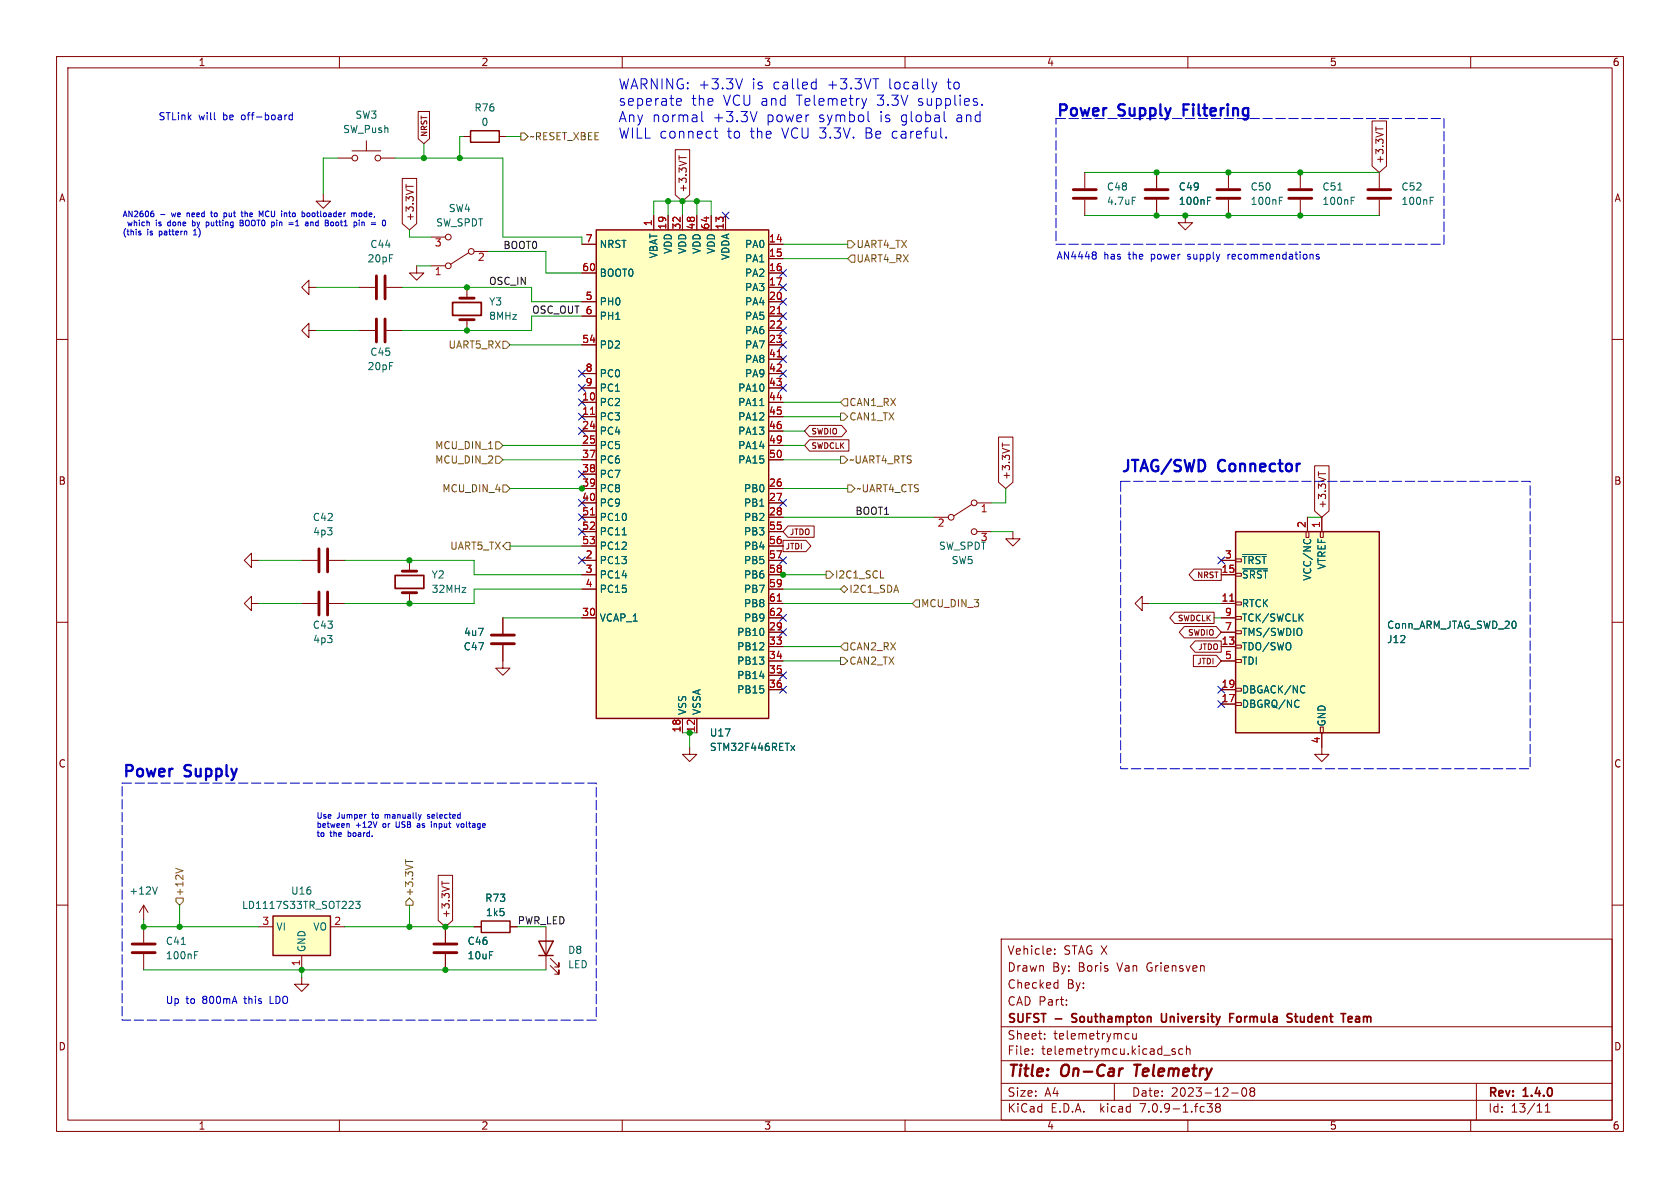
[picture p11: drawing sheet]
<svg xmlns="http://www.w3.org/2000/svg" width="297mm" height="210mm" viewBox="0 0 297 210" stroke-linecap="round" stroke-linejoin="round" font-family="sans-serif">
<g fill="none" stroke="#840000" stroke-width=".18">
<path d="M10 10h277v190h-277zM12 12h273v186h-273zM60 10v2M73.9 19.7h2v4.8l-1 .9-1-.9zM110 10v2M160 10v2M210 10v2M260 10v2M57.1 34.3v1.3h1.3l-1.3 1.2-1.2-1.2h1.2M59.7 27.9h2.5M62.2 26.7h5.1M64.8 24.9v1.8"/>
<path d="M67.3 27.9h2.5M71.1 31.5h2.6v8l-1.3 1.1-1.3-1.1zM71.8 32.6v.7M81.9 24.1h1.3M88.3 24.1h1.2M115.6 38.1v2.5M118.1 38.1v2.5M119.4 26.5h2.5v7.9l-1.3 1.2-1.2-1.2zM120.1 27.5v.7M120.6 38.1v2.5M123.2 38.1v2.5M125.7 38.1v2.5"/>
<path d="M128.3 38.1v2.5M191.8 30.5v2.8M191.8 35.3v2.8M204.5 30.5v2.8M204.5 35.3v2.8M209.5 38.1v1.3h1.3l-1.3 1.2-1.2-1.2h1.2M217.2 30.5v2.8M217.2 35.3v2.8M229.9 30.5v2.8M229.9 35.3v2.8M242.6 21.4h2.5v8l-1.3 1.1-1.2-1.1zM243.2 22.4v.7"/>
<path d="M243.8 30.5v2.8M243.8 35.3v2.8M10 60h2M54.6 58.4v-1.2l-1.3 1.2 1.3 1.3v-1.3h1.3M54.6 50.8v-1.3l-1.3 1.3 1.3 1.3v-1.3h1.3M63.5 58.4h2.8M63.5 50.8h2.8M68.3 58.4h2.8M68.3 50.8h2.8M73.7 47v1.3h1.2l-1.2 1.2-1.3-1.2h1.3M76.2 47h2.5M76.2 41.9h2.5"/>
<path d="M82.5 50.8v1.9M82.5 56.5v1.9M82.8 44.7l-3.2 2M83.8 44.5h2.6M102.9 43.2h2.5M102.9 48.3h2.5M102.9 53.3h2.5M102.9 55.9h2.5M135.9 58.4h2.5M135.9 50.8h2.5M135.9 43.2h2.5M135.9 45.7h2.5"/>
<path d="M135.9 48.3h2.5M135.9 53.3h2.5M135.9 55.9h2.5M285 60h2M102.9 71.1h2.5M102.9 73.7h2.5M102.9 61h2.5M102.9 76.2h2.5M102.9 78.7h2.5M102.9 66h2.5M102.9 68.6h2.5M135.9 71.1h2.5"/>
<path d="M135.9 73.7h2.5M135.9 61h2.5M135.9 76.2h2.5M135.9 78.7h2.5M135.9 63.5h2.5M135.9 66h2.5M135.9 68.6h2.5M143.1 77.7h7v2h-7l-.9-1zM143.1 75.2h5.7l.9 1-.9 1h-5.7l-.9-1zM176.5 77.3h2.6v7.9l-1.3 1.2-1.3-1.2zM177.2 78.3v.7M44.4 99.1v-1.3l-1.2 1.3 1.2 1.2v-1.2h1.3"/>
<path d="M53.3 99.1h2.8M58.2 99.1h2.8M72.4 99.1v1.9M102.9 99.1h2.5M102.9 86.4h2.5M102.9 88.9h2.5M102.9 91.4h2.5M102.9 81.3h2.5M102.9 83.8h2.5M102.9 94h2.5M102.9 96.5h2.5M135.9 99.1h2.5"/>
<path d="M135.9 86.4h2.5M135.9 88.9h2.5M135.9 91.4h2.5M135.9 81.3h2.5M135.9 94h2.5M135.9 96.5h2.5M138.4 95.5h4.1l.9 1-.9 1h-4.1zM139.3 93h4.6v2h-4.6l-.9-1zM165.1 91.4h2.5M171.8 89.2l-3.1 2M172.7 88.9h2.6M172.7 94h2.6"/>
<path d="M179.1 94v1.3h1.2l-1.2 1.2-1.3-1.2h1.3M215.9 99.1h2.5M218.4 98.8h1.1v.5h-1.1zM230.9 94h.5v1h-.5zM231.1 91.4v2.6M232.4 82.3h2.6v8l-1.3 1.1-1.3-1.1zM233.1 83.4v.7M233.4 94h.5v1h-.5zM233.7 91.4v2.6M10 110h2M44.4 106.7v-1.3l-1.2 1.3 1.2 1.3v-1.3h1.3M53.3 106.7h2.8"/>
<path d="M58.2 106.7h2.8M72.4 104.8v1.9M88.9 114v4.1h1.3l-1.3 1.3-1.3-1.3h1.3M88.9 109.2v2.8M102.9 101.6h2.5M102.9 109.2h2.5M102.9 104.1h2.5M135.9 111.8h2.5M135.9 101.6h2.5M135.9 109.2h2.5M135.9 114.3h2.5M135.9 116.8h2.5"/>
<path d="M135.9 119.4h2.5M135.9 104.1h2.5M135.9 106.7h2.5M201.9 106.7v-1.3l-1.2 1.3 1.2 1.3v-1.3h1.3M207.7 108.2h6.9v2h-6.9l-.9-1zM209.4 110.8h5.6l.9 1-.9 1h-5.6l-.9-1zM211 115.8h4l.9 1-.9 1h-4zM211.1 100.6h4.8v2h-4.8l-.9-1zM211.3 113.3h4.6v2h-4.6l-.9-1zM215.9 111.8h2.5M215.9 101.6h2.5M215.9 109.2h2.5"/>
<path d="M215.9 114.3h2.5M215.9 116.8h2.5M215.9 106.7h2.5M218.4 109h1.1v.5h-1.1zM218.4 114h1.1v.6h-1.1zM218.4 111.5h1.1v.5h-1.1zM218.4 106.4h1.1v.5h-1.1zM218.4 101.3h1.1v.6h-1.1zM218.4 116.6h1.1v.5h-1.1zM285 110h2M120.6 127v2.5M121.9 132.1v1.3h1.3l-1.3 1.2-1.3-1.2h1.3"/>
<path d="M123.2 127v2.5M135.9 121.9h2.5M215.9 121.9h2.5M215.9 124.5h2.5M218.4 124.2h1.1v.5h-1.1zM218.4 121.7h1.1v.5h-1.1zM233.4 128.5h.5v1h-.5zM233.7 129.5v3.9h1.2l-1.2 1.2-1.3-1.2h1.3M10 160h2M77.5 154.7h2.5v8l-1.3 1.1-1.2-1.1zM78.1 155.8v.7M285 160h2"/>
<path d="M25.4 160v2.6M25.4 163.8v2.8M25.4 168.7v2.8M25.4 160l-.8 1.3M25.4 160l.8 1.3M45.7 163.8h2.6M53.3 172.7v1.3h1.3l-1.3 1.3-1.2-1.3h1.2M53.3 168.9v2.6M58.4 163.8h2.6M78.7 163.8v2.8M78.7 168.7v2.8M83.8 163.8h1.3"/>
<path d="M90.2 163.8h1.2M96.5 163.8v7.7M97.3 170.7l1.5 1.5v-.7v.7h-.8M97.3 169.4l1.5 1.5v-.7v.7h-.8M177 166h108v32h-108zM186.5 167.8v.1M186.5 168.6v.1M186.6 173.7l.4 .1M187 173.2v1.5M187 174.6l-.4 .1M188.5 177.6v.1M188.5 176.8v.1"/>
<path d="M60 198v2M110 198v2M160 198v2M177 194.5h108M177 191.5h108M177 187.5h108M177 181.5h108M182.5 186.3v.1M182.5 185.5v.1M184.7 183.6v.1M184.7 182.8v.1M197 191.5v3"/>
<path d="M199.2 182.7l.4 .1M199.6 183.6l-.4 .1M200.2 182.7l.1 .9 .4 .1 .2-.1M200.9 182.7v1M207.7 185.5l-.3-.1-.2 .2v.2l.5 .2v.3h-.5M209.1 185.5l-.4-.1-.3 .3v.4l.1 .2h.6M209.7 185.5l.3-.1 .3 .1 .1 .9M209.7 184.9v1.5M210 198v2M213.4 195.1h.9l-.5 .6 .4 .1v.7l-.2 .1-.5-.1M215.2 195.7l-.3-.2 .3-.4 .4 .1 .1 .2-.2 .3M215.2 195.7l-.3 .3v.3l.3 .3 .4-.1 .1-.2v-.4l-.2-.2"/>
<path d="M215.2 195.7h.3M217.7 193.2h1.2M219.7 192.4l.2-.1a.81 .81 0 0 1 .6 .6 .81 .81 0 0 1-.3 .8l-.2 .1a.81 .81 0 0 1-.3-1.4zM221.2 192.9l-.2-.2 .2-.4 .5 .1 .1 .2-.3 .3M221.2 192.9l-.2 .3v.3l.2 .3 .5-.1 .1-.2-.1-.4-.2-.2M221.2 192.9h.3M260 198v2M261 191.5v6.5M273.2 196.6h.8M273.2 195.5l.4-.4v1.5"/>
<circle cx="62.7" cy="27.9" r=".51"/>
<circle cx="66.8" cy="27.9" r=".51"/>
<circle cx="79.2" cy="41.9" r=".51"/>
<circle cx="79.2" cy="47" r=".51"/>
<circle cx="83.3" cy="44.5" r=".51"/>
<circle cx="168.1" cy="91.4" r=".51"/>
<circle cx="172.2" cy="94" r=".51"/>
<circle cx="172.2" cy="88.9" r=".51"/>
</g>
<path d="M198.3 188.9h.2M200.5 188.2h1.1M201.1 188.2l-.3 2" fill="none" stroke="#840000" stroke-width=".4"/>
<g fill="none" stroke="#840000" stroke-width=".3">
<path d="M80 53.5h5.1v2.3h-5.1zM69.8 101.7h5.1v2.3h-5.1zM189.6 179.3v.5M205.3 179.2v1.2l.3 .3 .5-.1M217.4 179.9h.5M218.1 179.2h-.7v1.5M218.7 179.8v.7M227.8 179.2l.6 .1M228.1 180l.3 .3-.1 .2-.2 .2M228.8 179.7h.6M229.1 179.2v1.3l.3 .2M238.4 179.8l.4-.1 .3 .3-.8 .2"/>
<path d="M189.5 180.6l.2 .1M238.4 180.6h.6"/>
</g>
<g fill="none" stroke="#840000" stroke-width=".51">
<path d="M189.7 35.1h4.1M189.7 33.5h4.1M202.4 35.1h4.1M202.4 33.5h4.1M215.1 35.1h4.1M215.1 33.5h4.1M227.8 35.1h4.1M227.8 33.5h4.1M241.8 35.1h4.1M241.8 33.5h4.1M66.5 48.8v4M66.5 56.4v4.1"/>
<path d="M68.1 48.8v4M68.1 56.4v4.1M81.3 52.7h2.5M81.3 56.5h2.5M56.4 97v4.1M57.9 97v4.1M56.4 104.6v4.1M57.9 104.6v4.1M71.1 101h2.6M71.1 104.8h2.6M86.9 113.8h4M86.9 112.3h4"/>
<path d="M23.4 166.9h4M23.4 168.4h4M76.7 166.9h4.1M76.7 168.4h4.1"/>
</g>
<path d="M83.2 23.1h5.1v2h-5.1zM105.4 40.6h30.5v86.4h-30.5zM218.4 94h25.4v35.5h-25.4zM48.3 161.9h10.1v7h-10.1zM85.1 162.8h5.1v2h-5.1zM95.2 166.4h2.6l-1.3 2.5zM95.2 168.9h2.6" fill="none" stroke="#840000" stroke-width=".25"/>
<g fill="#ffffc2" stroke="#ffffc2" stroke-width=".18">
<path d="M48.3 161.9h10.1v7h-10.1z"/>
<path d="M105.4 40.6h30.5v86.4h-30.5z"/>
<path d="M218.4 94h25.4v35.5h-25.4z"/>
</g>
<g fill="none" stroke="#006464" stroke-width=".18">
<path d="M200.2 34.9h.6M213.5 35.5h.4M213.5 34.9h.6M226.2 35.5h.4M226.2 34.9h.6M236.5 33.6h.7M238.9 35.5h.4M238.9 34.9h.6M252.8 35.5h.5M252.8 34.9h.6M134.3 71.7h.7M110 94.6h.7"/>
<path d="M219.7 98h4.1M230.6 95.3l-.2 .3M231.6 95.3l.1 .3M219.7 100.6h4.4M139.8 131.8l.7 .9M140.5 131.8l-.7 .9M229.4 123.8l.3 .1M229.7 124.9l-.3 .1M230.4 121.2l.3 .2M230.7 122.4l-.3 .1M27.8 156.8l-.4 1.3M62.9 159.3h.8l-.5 .5 .4 .1v.6l-.2 .1-.5-.1"/>
<path d="M32 166.9h.8M34.4 168.8h.4M34.4 168.2h.6"/>
</g>
<path d="M137.4 55.5h.7M104.4 73.2h.7M137.4 63.1h.7M104.4 91h.7M137.4 106.3h.7M217.4 106.3h.7" fill="none" stroke="#a90000" stroke-width=".18"/>
<g fill="none" stroke="#725600" stroke-width=".18">
<path d="M92.1 23.5h.6l.6 .6-.6 .7h-.6zM149.9 42.5h.6l.6 .7-.6 .6h-.6zM150.5 45.1h.6v1.3h-.6l-.6-.7zM87.6 78.1h.7l.6 .6-.6 .7h-.7zM88.9 60.3h.6l.7 .7-.7 .6h-.6zM148.6 73h.6l.7 .7-.7 .6h-.6zM149.2 70.5h.7v1.3h-.7l-.6-.7zM87.6 80.6h.7l.6 .7-.6 .6h-.7zM88.9 85.7h.6l.7 .7-.7 .6h-.6zM89.5 95.9h.7v1.3h-.7l-.6-.7zM148.6 80.6h.6l.7 .7-.7 .6h-.6zM149.9 85.7h.6l.6 .7-.6 .6h-.6z"/>
<path d="M146 101h.7l.6 .6-.6 .6h-.7zM148.6 104.1l.6-.6 .7 .6-.7 .7zM148.6 116.2h.6l.7 .6-.7 .7h-.6zM149.2 113.7h.7v1.2h-.7l-.6-.6zM155.7 102.2h.6M161.9 106h.7v1.3h-.7l-.6-.6zM31.1 153.5l1.2 .4M31.1 158.8h1.3v.6l-.7 .6-.6-.6zM71.7 151.9v.8M72.4 158.8l.6 .6v.6h-1.2v-.6z"/>
</g>
<g fill="none" stroke="#0000c2" stroke-width=".18">
<path d="M51.7 19.9v1.3M119.7 18.5h.7M119.7 17.5l.5-.1 .2 .1 .1 .3-.9 .2M124.1 19.7v1.6l.2 .2M131.3 13.9l-.6 1.8M133.8 19.7l-.6 1.8M143.8 14.5l.5 .1M144.3 13.9v1.8M144.3 15.6l-.5 .1M153.2 17.4l-.4 1.2M164.8 14.5l.4 1.2M165.2 15.7l-.2 .4"/>
<path d="M165.6 14.5l-.4 1.2M166.9 19.7v1.6l.3 .2M173.6 18.4v.2M26.9 37.3h.2M27 37.7l.2 .2v.2l-.2 .2M29.7 39.3v.5M33.1 37.6v.7M33.1 37.7h.1M34 38.9v1M34 39.9h.3M34.3 39.3h-.3M36.5 39.3l.4 .1v.4l-.4 .1"/>
<path d="M37.2 37.6h.4M37.4 37.3v.9l.2 .1M38 21.1l.1 .1M39.6 37.7l.3-.1 .2 .2-.1 .5h-.4M42.5 38.9v1l.5-.1v-.2l-.2-.2M42.5 39.4h.3M42.6 37.6h.4M42.9 38.3h.1M42.9 39l.1 .2-.2 .2M43.3 37.3v1M43.6 37.6l-.3 .1M46.2 38l.3-.7v1"/>
<path d="M48.9 38.9v.1M48.9 39.3v.6M50.7 20.3l-.2 .1M51 37.6h.4M51.1 39.4h.7M51.1 39.7h.7M51.7 20.4l-.4-.1-.2 .3 .1 .5h.5M52.3 39.9h.5M52.5 39.1l-.2 .1M54.3 37.7l.2-.1 .2 .1v.6l-.4-.1zM54.9 39.3h.4l.1 .6M54.9 39.3v.6"/>
<path d="M58.6 39.3l.4 .1-.1 .4-.3 .1M62.3 37.6l.3 .2M62.6 37.8l.1-.2 .3 .1v.6M62.6 37.8v.5M63.5 37.7l.1-.1 .3 .1v.6l-.4-.1zM64 39.3v.6M64 39.3h.4v.6M67.6 39.1v.4l.2 .4 .3-.2v-.6M126.2 23.2h.7M126.5 22.6v1.6v.1l.4 .1M153.5 21.3l.2 .2M167.3 24.2v.2"/>
<path d="M24.6 41.2h.3v.2l-.3 .1M24.6 40.9h.3M34.2 41.5h.6M34.3 40.8h-.1M193.6 44.5l.2 .3-.2 .3 .2 .2v.3l-.2 .2M217.1 45v.8M217.3 45l-.2 .2M233.2 45h-.3l-.2 .1 .1 .2 .4 .1v.3h-.5M61.5 145.6l.2 .1v.6M68.1 144v.6M68.1 144v.1M70 145.3l.1 .9"/>
<path d="M73.7 146.1l.4 .2M74.1 145.6h-.3M74.1 145.9l-.4 .1M75.6 144.6h.3M75.9 144h-.2l-.1 .1v.2l.3 .1M76.7 145.6v.7M76.9 145.6l-.2 .1M80.7 145.6l.2 .7 .3-.7M81.6 145.7v.5"/>
</g>
<path d="M209.2 19.4h.7M210.2 18.4h-1v2" fill="none" stroke="#0000c2" stroke-width=".4"/>
<path d="M186.7 21h68.6v22.2h-68.6v-22.2M198.1 85.1h72.4v50.8h-72.4v-50.8M21.6 138.4h83.8v41.9h-83.8v-41.9" fill="none" stroke="#0000c2" stroke-width=".18" stroke-dasharray="1.7 .6"/>
<g fill="none" stroke="#009600" stroke-width=".18">
<path d="M59.7 27.9h-2.6v6.4M69.8 27.9h19.1v14h14v1.3M74.9 25.4v2.5M81.9 24.1h-.6v3.8M89.5 24.1h2.6M115.6 38.1v-2.5h10.1v2.5M118.1 35.6v2.5M120.6 35.6v2.5M123.2 35.6v2.5M191.8 38.1h52M191.8 30.5h52M55.9 50.8h7.6"/>
<path d="M55.9 58.4h7.6M71.1 50.8h22.9v2.5h8.9M72.4 40.6v1.3h3.8M73.7 47h2.5M86.4 44.5h10.1v3.8h6.4M102.9 55.9h-8.9v2.5h-22.9M138.4 45.7h11.5M138.4 43.2h11.5M88.9 78.7h14M90.2 61h12.7M138.4 78.7h3.8M138.4 71.1h10.2"/>
<path d="M138.4 76.2h3.8M138.4 73.7h10.2M45.7 99.1h7.6M61 99.1h22.8v2.5h19.1M88.9 81.3h14M90.2 86.4h12.7M90.2 96.5h12.7M138.4 91.4h26.7M138.4 81.3h10.2M138.4 86.4h11.5M175.3 94h3.8M177.8 86.4v2.5h-2.5"/>
<path d="M231.1 91.4h2.6M45.7 106.7h7.6M88.9 109.2h14M102.9 104.1h-19.1v2.6h-22.8M137.2 101.6h8.8M138.4 106.7h22.9M138.4 104.1h10.2M138.4 114.3h10.2M138.4 116.8h10.2M203.2 106.7h12.7M214.6 109.2h1.3M120.6 129.5h1.3v2.6"/>
<path d="M25.4 162.6v1.2h20.3M25.4 171.5h71.1M31.7 160v3.8M53.3 171.5v1.2M61 163.8h22.8M72.4 160v3.8M91.4 163.8h5.1"/>
</g>
<g fill="none" stroke="#000084" stroke-width=".18">
<path d="M127.7 37.5l1.2 1.2M128.9 37.5l-1.2 1.2M137.8 52.7l1.2 1.2M137.8 55.3l1.2 1.2M137.8 47.7l1.2 1.2M137.8 50.2l1.2 1.2M137.8 57.8l1.2 1.2M139 52.7l-1.2 1.2M139 55.3l-1.2 1.2M139 47.7l-1.2 1.2M139 50.2l-1.2 1.2M139 57.8l-1.2 1.2"/>
<path d="M102.3 75.6l1.2 1.2M102.3 73.1l1.2 1.2M102.3 65.4l1.2 1.2M102.3 68l1.2 1.2M102.3 70.5l1.2 1.2M103.5 75.6l-1.2 1.2M103.5 73.1l-1.2 1.2M103.5 65.4l-1.2 1.2M103.5 68l-1.2 1.2M103.5 70.5l-1.2 1.2M137.8 60.4l1.2 1.2M137.8 62.9l1.2 1.2"/>
<path d="M137.8 68l1.2 1.2M137.8 65.4l1.2 1.2M139 60.4l-1.2 1.2M139 62.9l-1.2 1.2M139 68l-1.2 1.2M139 65.4l-1.2 1.2M102.3 93.4l1.2 1.2M102.3 98.5l1.2 1.2M102.3 90.8l1.2 1.2M102.3 88.3l1.2 1.2M102.3 83.2l1.2 1.2M103.5 93.4l-1.2 1.2"/>
<path d="M103.5 88.3l-1.2 1.2M103.5 90.8l-1.2 1.2M103.5 83.2l-1.2 1.2M103.5 98.5l-1.2 1.2M137.8 98.5l1.2 1.2M137.8 88.3l1.2 1.2M139 98.5l-1.2 1.2M139 88.3l-1.2 1.2M215.3 98.5l1.2 1.2M216.5 98.5l-1.2 1.2M137.8 108.6l1.2 1.2M137.8 118.8l1.2 1.2"/>
<path d="M137.8 111.2l1.2 1.2M139 108.6l-1.2 1.2M139 118.8l-1.2 1.2M139 111.2l-1.2 1.2M137.8 121.3l1.2 1.2M139 121.3l-1.2 1.2M215.3 123.9l1.2 1.2M215.3 121.3l1.2 1.2M216.5 123.9l-1.2 1.2M216.5 121.3l-1.2 1.2"/>
</g>
<g fill="#009600" stroke="#009600" stroke-width=".18">
<circle cx="209.5" cy="38.1" r=".46"/>
<circle cx="204.5" cy="30.5" r=".46"/>
<circle cx="204.5" cy="38.1" r=".46"/>
<circle cx="229.9" cy="38.1" r=".46"/>
<circle cx="229.9" cy="30.5" r=".46"/>
<circle cx="217.2" cy="30.5" r=".46"/>
<circle cx="102.9" cy="86.4" r=".46"/>
<circle cx="138.4" cy="101.6" r=".46"/>
<circle cx="72.4" cy="99.1" r=".46"/>
<circle cx="72.4" cy="106.7" r=".46"/>
<circle cx="82.5" cy="58.4" r=".46"/>
<circle cx="82.5" cy="50.8" r=".46"/>
<circle cx="74.9" cy="27.9" r=".46"/>
<circle cx="81.3" cy="27.9" r=".46"/>
<circle cx="120.6" cy="35.6" r=".46"/>
<circle cx="123.2" cy="35.6" r=".46"/>
<circle cx="118.1" cy="35.6" r=".46"/>
<circle cx="72.4" cy="163.8" r=".46"/>
<circle cx="78.7" cy="171.5" r=".46"/>
<circle cx="53.3" cy="171.5" r=".46"/>
<circle cx="25.4" cy="163.8" r=".46"/>
<circle cx="31.7" cy="163.8" r=".46"/>
<circle cx="78.7" cy="163.8" r=".46"/>
<circle cx="217.2" cy="38.1" r=".46"/>
</g>
<g font-size="2.8" fill="#0000c2">
<text x="186.7" y="20.7">Power</text>
<text x="197.9" y="20.7">Supply</text>
<text x="210.1" y="20.7">Filtering</text>
<text x="198.1" y="83.6">JTAG/SWD</text>
<text x="215.5" y="83.6">Connector</text>
<text x="21.6" y="137.5">Power</text>
<text x="32.8" y="137.5">Supply</text>
</g>
<g font-size="2.8" fill="#840000">
<text x="178" y="190.9">Title:</text>
<text x="187.7" y="190.9">On-Car</text>
<text x="201.4" y="190.9">Telemetry</text>
</g>
<g font-size="2.5" fill="#0000c2">
<text x="109.2" y="15.9">WARNING: +3.3V</text>
<text x="132.9" y="15.9">is</text>
<text x="136.7" y="15.9">called</text>
<text x="146.4" y="15.9">+3.3VT</text>
<text x="157.3" y="15.9">locally</text>
<text x="167.7" y="15.9">to</text>
<text x="109.2" y="18.8">seperate</text>
<text x="109.2" y="21.7">Any normal</text>
<text x="122.2" y="18.8">the</text>
<text x="126" y="21.7">+3.3V</text>
<text x="127.8" y="18.8">VCU and</text>
<text x="135.6" y="21.7">power</text>
<text x="140.9" y="18.8">Telemetry</text>
<text x="144.8" y="21.7">symbol</text>
<text x="155.2" y="18.8">3.3V</text>
<text x="155.7" y="21.7">is</text>
<text x="159.5" y="21.7">global</text>
<text x="162.5" y="18.8">supplies.</text>
<text x="169.4" y="21.7">and</text>
<text x="109.2" y="24.6">WILL connect</text>
<text x="128.5" y="24.6">to</text>
<text x="132.7" y="24.6">the</text>
<text x="138.3" y="24.6">VCU 3.3V.</text>
<text x="153.2" y="24.6">Be careful.</text>
</g>
<g font-size="2.1" fill="#840000">
<text x="178" y="172">Drawn</text>
<text x="178" y="169">Vehicle:</text>
<text x="186" y="172">By:</text>
<text x="188" y="169">STAG X</text>
<text x="190.7" y="172">Boris</text>
<text x="197.7" y="172">Van</text>
<text x="203" y="172">Griensven</text>
<text x="178" y="178">CAD Part:</text>
<text x="178" y="175">Checked</text>
<text x="188.6" y="175">By:</text>
<text x="178" y="184">Sheet:</text>
<text x="178" y="181.2">SUFST</text>
<text x="186.2" y="184">telemetrymcu</text>
<text x="186.6" y="181.2">-</text>
<text x="190.2" y="181.2">Southampton</text>
<text x="206.6" y="181.2">University</text>
<text x="219.3" y="181.2">Formula</text>
<text x="230.1" y="181.2">Student</text>
<text x="240.3" y="181.2">Team</text>
<text x="178" y="186.7">File:</text>
<text x="184.1" y="186.7">telemetrymcu.kicad_sch</text>
<text x="178" y="196.9">KiCad</text>
<text x="178" y="194.1">Size:</text>
<text x="184.7" y="194.1">A4</text>
<text x="185.7" y="196.9">E.D.A.</text>
<text x="194.6" y="196.9">kicad</text>
<text x="200" y="194.1">Date:</text>
<text x="201.8" y="196.9">7.0.9-1.fc38</text>
<text x="207" y="194.1">2023-12-08</text>
<text x="263" y="194.3">Rev:</text>
<text x="263" y="196.9">Id:</text>
<text x="267.1" y="196.9">13/11</text>
<text x="269.4" y="194.3">1.4.0</text>
</g>
<g font-size="1.8" fill="#840000">
<text x="35" y="11.9">1</text>
<text x="85" y="11.9">2</text>
<text x="135" y="11.9">3</text>
<text x="185" y="11.9">4</text>
<text x="235" y="11.9">5</text>
<text x="285" y="11.9">6</text>
<text x="244.8" y="29.1" transform="rotate(-90 244.8 29.1)">+3.3VT</text>
<text x="10.3" y="35.9">A</text>
<text x="121.6" y="34.1" transform="rotate(-90 121.6 34.1)">+3.3VT</text>
<text x="285.3" y="35.9">A</text>
<text x="73.3" y="39.2" transform="rotate(-90 73.3 39.2)">+3.3VT</text>
<text x="10.3" y="85.9">B</text>
<text x="178.8" y="84.9" transform="rotate(-90 178.8 84.9)">+3.3VT</text>
<text x="285.3" y="85.9">B</text>
<text x="234.6" y="90" transform="rotate(-90 234.6 90)">+3.3VT</text>
<text x="10.3" y="135.9">C</text>
<text x="285.3" y="135.9">C</text>
<text x="79.7" y="162.4" transform="rotate(-90 79.7 162.4)">+3.3VT</text>
<text x="10.3" y="185.9">D</text>
<text x="285.3" y="185.9">D</text>
<text x="35" y="199.9">1</text>
<text x="85" y="199.9">2</text>
<text x="135" y="199.9">3</text>
<text x="185" y="199.9">4</text>
<text x="235" y="199.9">5</text>
<text x="285" y="199.9">6</text>
</g>
<g font-size="1.8" fill="#0000c2">
<text x="27.9" y="21.3">STLink</text>
<text x="35.1" y="21.3">will</text>
<text x="39.5" y="21.3">be</text>
<text x="42.9" y="21.3">off-board</text>
<text x="186.7" y="46">AN4448</text>
<text x="195.1" y="46">has</text>
<text x="199.6" y="46">the</text>
<text x="203.7" y="46">power</text>
<text x="210.4" y="46">supply</text>
<text x="217.7" y="46">recommendations</text>
<text x="29.2" y="177.6">Up</text>
<text x="32.9" y="177.6">to</text>
<text x="35.9" y="177.6">800mA</text>
<text x="43.5" y="177.6">this</text>
<text x="48.2" y="177.6">LDO</text>
</g>
<g font-size="1.8" fill="#006464">
<text x="60.6" y="23.7">SW_Push</text>
<text x="62.7" y="21.2">SW3</text>
<text x="83.8" y="19.9">R76</text>
<text x="85" y="22.5">0</text>
<text x="195.6" y="33.9">C48</text>
<text x="208.3" y="33.9">C49</text>
<text x="221" y="33.9">C50</text>
<text x="233.7" y="33.9">C51</text>
<text x="247.7" y="33.9">C52</text>
<text x="77" y="40.2">SW_SPDT</text>
<text x="79.2" y="37.7">SW4</text>
<text x="195.6" y="36.4">4.7uF</text>
<text x="208.3" y="36.4">100nF</text>
<text x="221" y="36.4">100nF</text>
<text x="233.7" y="36.4">100nF</text>
<text x="247.7" y="36.4">100nF</text>
<text x="64.9" y="46.6">20pF</text>
<text x="65.4" y="44">C44</text>
<text x="105.9" y="44">NRST</text>
<text x="116.4" y="45.8" transform="rotate(-90 116.4 45.8)">VBAT</text>
<text x="119" y="45" transform="rotate(-90 119 45)">VDD</text>
<text x="121.5" y="45" transform="rotate(-90 121.5 45)">VDD</text>
<text x="124.1" y="45" transform="rotate(-90 124.1 45)">VDD</text>
<text x="126.6" y="45" transform="rotate(-90 126.6 45)">VDD</text>
<text x="129.1" y="46.1" transform="rotate(-90 129.1 46.1)">VDDA</text>
<text x="131.6" y="44">PA0</text>
<text x="131.6" y="46.6">PA1</text>
<text x="105.9" y="49.1">BOOT0</text>
<text x="131.6" y="49.1">PA2</text>
<text x="131.6" y="51.7">PA3</text>
<text x="86.4" y="54.2">Y3</text>
<text x="86.4" y="56.7">8MHz</text>
<text x="105.9" y="54.2">PH0</text>
<text x="105.9" y="56.7">PH1</text>
<text x="131.6" y="54.2">PA4</text>
<text x="131.6" y="56.7">PA5</text>
<text x="131.6" y="59.3">PA6</text>
<text x="64.9" y="65.6">20pF</text>
<text x="65.4" y="63.1">C45</text>
<text x="105.9" y="61.8">PD2</text>
<text x="131.6" y="61.8">PA7</text>
<text x="131.6" y="64.4">PA8</text>
<text x="105.9" y="72">PC2</text>
<text x="105.9" y="66.9">PC0</text>
<text x="105.9" y="69.4">PC1</text>
<text x="130.4" y="69.4">PA10</text>
<text x="130.4" y="72">PA11</text>
<text x="131.6" y="66.9">PA9</text>
<text x="105.9" y="74.5">PC3</text>
<text x="105.9" y="77.1">PC4</text>
<text x="130.4" y="74.5">PA12</text>
<text x="130.4" y="77.1">PA13</text>
<text x="105.9" y="79.6">PC5</text>
<text x="105.9" y="82.1">PC6</text>
<text x="130.4" y="79.6">PA14</text>
<text x="130.4" y="82.1">PA15</text>
<text x="105.9" y="84.7">PC7</text>
<text x="105.9" y="87.2">PC8</text>
<text x="105.9" y="89.8">PC9</text>
<text x="131.4" y="87.2">PB0</text>
<text x="131.4" y="89.8">PB1</text>
<text x="55.2" y="92.3">C42</text>
<text x="55.3" y="94.8">4p3</text>
<text x="105.9" y="92.3">PC10</text>
<text x="105.9" y="94.8">PC11</text>
<text x="131.4" y="92.3">PB2</text>
<text x="131.4" y="94.8">PB3</text>
<text x="173.3" y="96">3</text>
<text x="105.9" y="99.9">PC13</text>
<text x="105.9" y="97.4">PC12</text>
<text x="131.4" y="97.4">PB4</text>
<text x="131.4" y="99.9">PB5</text>
<text x="165.9" y="97.4">SW_SPDT</text>
<text x="168.1" y="99.9">SW5</text>
<text x="219.5" y="99.9">~{TRST}</text>
<text x="234.5" y="100.8" transform="rotate(-90 234.5 100.8)">VTREF</text>
<text x="76.2" y="102.5">Y2</text>
<text x="76.2" y="105">32MHz</text>
<text x="105.9" y="102.5">PC14</text>
<text x="105.9" y="105">PC15</text>
<text x="131.4" y="102.5">PB6</text>
<text x="131.4" y="105">PB7</text>
<text x="131.4" y="107.5">PB8</text>
<text x="219.5" y="107.5">RTCK</text>
<text x="219.5" y="102.5">~{SRST}</text>
<text x="232" y="102.8" transform="rotate(-90 232 102.8)">VCC/NC</text>
<text x="55.2" y="111.4">C43</text>
<text x="55.3" y="113.9">4p3</text>
<text x="81.9" y="112.6">4u7</text>
<text x="105.9" y="110.1">VCAP_1</text>
<text x="130.2" y="112.6">PB10</text>
<text x="131.4" y="110.1">PB9</text>
<text x="219.5" y="112.6">TMS/SWDIO</text>
<text x="219.5" y="110.1">TCK/SWCLK</text>
<text x="245.1" y="111.4">Conn_ARM_JTAG_SWD_20</text>
<text x="245.1" y="113.9">J12</text>
<text x="81.9" y="115.2">C47</text>
<text x="130.2" y="115.2">PB12</text>
<text x="130.2" y="117.7">PB13</text>
<text x="219.5" y="115.2">TDO/SWO</text>
<text x="219.5" y="117.7">TDI</text>
<text x="130.2" y="120.2">PB14</text>
<text x="130.2" y="122.8">PB15</text>
<text x="219.5" y="125.3">DBGRQ/NC</text>
<text x="219.5" y="122.8">DBGACK/NC</text>
<text x="121.5" y="126.5" transform="rotate(-90 121.5 126.5)">VSS</text>
<text x="124.1" y="126.5" transform="rotate(-90 124.1 126.5)">VSSA</text>
<text x="125.4" y="130.4">U17</text>
<text x="234.5" y="128.5" transform="rotate(-90 234.5 128.5)">GND</text>
<text x="125.4" y="132.9">STM32F446RETx</text>
<text x="22.8" y="158.3">+12V</text>
<text x="42.7" y="160.9">LD1117S33TR_SOT223</text>
<text x="51.4" y="158.3">U16</text>
<text x="85.7" y="159.6">R73</text>
<text x="29.2" y="167.2">C41</text>
<text x="48.8" y="164.7">VI</text>
<text x="55.3" y="164.7">VO</text>
<text x="82.6" y="167.2">C46</text>
<text x="85.8" y="162.2">1k5</text>
<text x="29.2" y="169.8">100nF</text>
<text x="54.2" y="168.4" transform="rotate(-90 54.2 168.4)">GND</text>
<text x="82.6" y="169.8">10uF</text>
<text x="100.3" y="168.8">D8</text>
<text x="100.3" y="171.4">LED</text>
</g>
<g font-size="1.8" fill="#725600">
<text x="93.5" y="25">~RESET_XBEE</text>
<text x="151.3" y="44">UART4_TX</text>
<text x="151.3" y="46.6">UART4_RX</text>
<text x="79.2" y="61.8">UART5_RX</text>
<text x="150.1" y="72">CAN1_RX</text>
<text x="150.1" y="74.5">CAN1_TX</text>
<text x="76.8" y="82.1">MCU_DIN_2</text>
<text x="76.8" y="79.6">MCU_DIN_1</text>
<text x="150.1" y="82.1">~UART4_RTS</text>
<text x="78.1" y="87.2">MCU_DIN_4</text>
<text x="151.3" y="87.2">~UART4_CTS</text>
<text x="79.5" y="97.4">UART5_TX</text>
<text x="147.5" y="102.5">I2C1_SCL</text>
<text x="150.1" y="105">I2C1_SDA</text>
<text x="162.8" y="107.5">MCU_DIN_3</text>
<text x="150.1" y="115.2">CAN2_RX</text>
<text x="150.1" y="117.7">CAN2_TX</text>
<text x="32.6" y="158.6" transform="rotate(-90 32.6 158.6)">+12V</text>
<text x="73.3" y="158.6" transform="rotate(-90 73.3 158.6)">+3.3VT</text>
</g>
<g font-size="1.8" fill="#a90000">
<text x="115.3" y="40.1" transform="rotate(-90 115.3 40.1)">1</text>
<text x="117.9" y="40.7" transform="rotate(-90 117.9 40.7)">19</text>
<text x="120.4" y="40.7" transform="rotate(-90 120.4 40.7)">32</text>
<text x="122.9" y="40.7" transform="rotate(-90 122.9 40.7)">48</text>
<text x="125.5" y="40.7" transform="rotate(-90 125.5 40.7)">64</text>
<text x="128" y="40.7" transform="rotate(-90 128 40.7)">13</text>
<text x="76.8" y="43.9">3</text>
<text x="84.4" y="46.4">2</text>
<text x="103.4" y="42.9">7</text>
<text x="135.8" y="42.9">14</text>
<text x="135.8" y="45.5">15</text>
<text x="76.8" y="49">1</text>
<text x="102.8" y="48">60</text>
<text x="103.4" y="53.1">5</text>
<text x="135.8" y="48">16</text>
<text x="135.8" y="50.5">17</text>
<text x="135.8" y="53.1">20</text>
<text x="103.4" y="55.6">6</text>
<text x="135.8" y="55.6">21</text>
<text x="135.8" y="58.2">22</text>
<text x="102.8" y="60.7">54</text>
<text x="103.4" y="65.8">8</text>
<text x="135.8" y="60.7">23</text>
<text x="135.8" y="63.2">41</text>
<text x="135.8" y="65.8">42</text>
<text x="102.8" y="70.9">10</text>
<text x="103.4" y="68.3">9</text>
<text x="135.8" y="68.3">43</text>
<text x="135.8" y="70.9">44</text>
<text x="102.8" y="73.4">11</text>
<text x="102.8" y="75.9">24</text>
<text x="135.8" y="73.4">45</text>
<text x="135.8" y="75.9">46</text>
<text x="102.8" y="78.5">25</text>
<text x="102.8" y="81">37</text>
<text x="102.8" y="83.6">38</text>
<text x="135.8" y="78.5">49</text>
<text x="135.8" y="81">50</text>
<text x="102.8" y="86.1">39</text>
<text x="102.8" y="88.6">40</text>
<text x="135.8" y="86.1">26</text>
<text x="135.8" y="88.6">27</text>
<text x="102.8" y="91.2">51</text>
<text x="102.8" y="93.7">52</text>
<text x="135.8" y="91.2">28</text>
<text x="135.8" y="93.7">55</text>
<text x="165.7" y="93.4">2</text>
<text x="173.3" y="90.9">1</text>
<text x="230.9" y="93.4" transform="rotate(-90 230.9 93.4)">2</text>
<text x="233.4" y="93.4" transform="rotate(-90 233.4 93.4)">1</text>
<text x="102.8" y="96.3">53</text>
<text x="103.4" y="98.8">2</text>
<text x="103.4" y="101.3">3</text>
<text x="135.8" y="96.3">56</text>
<text x="135.8" y="98.8">57</text>
<text x="135.8" y="101.3">58</text>
<text x="215.9" y="101.3">15</text>
<text x="216.5" y="98.8">3</text>
<text x="103.4" y="103.9">4</text>
<text x="135.8" y="103.9">59</text>
<text x="135.8" y="106.4">61</text>
<text x="215.9" y="106.4">11</text>
<text x="102.8" y="109">30</text>
<text x="135.8" y="111.5">29</text>
<text x="135.8" y="109">62</text>
<text x="216.5" y="111.5">7</text>
<text x="216.5" y="109">9</text>
<text x="135.8" y="114">33</text>
<text x="135.8" y="116.6">34</text>
<text x="135.8" y="119.1">35</text>
<text x="215.9" y="114">13</text>
<text x="216.5" y="116.6">5</text>
<text x="135.8" y="121.7">36</text>
<text x="215.9" y="124.2">17</text>
<text x="215.9" y="121.7">19</text>
<text x="120.4" y="129.6" transform="rotate(-90 120.4 129.6)">18</text>
<text x="233.4" y="131.5" transform="rotate(-90 233.4 131.5)">4</text>
<text x="46.3" y="163.6">3</text>
<text x="59" y="163.6">2</text>
<text x="53.1" y="170.9" transform="rotate(-90 53.1 170.9)">1</text>
</g>
<g font-size="1.8" fill="#0f0f0f">
<text x="88.9" y="44.1">BOOT0</text>
<text x="86.4" y="50.5">OSC_IN</text>
<text x="94" y="55.5">OSC_OUT 6</text>
<text x="151.1" y="91.1">BOOT1</text>
<text x="91.4" y="163.5">PWR_LED</text>
</g>
<text font-size="1.8" fill="#009600" x="122.9" y="129.6" transform="rotate(-90 122.9 129.6)">12</text>
<g font-size="1.4" fill="#840000">
<text x="75.7" y="24.3" transform="rotate(-90 75.7 24.3)">NRST</text>
<text x="143.4" y="77">SWDIO</text>
<text x="143.4" y="79.5">SWDCLK</text>
<text x="139.6" y="94.8">JTDO</text>
<text x="138.8" y="97.3">JTDI</text>
<text x="211.5" y="102.4">NRST</text>
<text x="208.1" y="110">SWDCLK</text>
<text x="209.9" y="112.6">SWDIO</text>
<text x="211.5" y="117.6">JTDI</text>
<text x="211.7" y="115.1">JTDO</text>
</g>
<g font-size="1.4" fill="#0000c2">
<text x="21.6" y="38.4">AN2606</text>
<text x="21.6" y="41.7">(this</text>
<text x="22.6" y="40">which</text>
<text x="26" y="41.7">is</text>
<text x="27.8" y="40">is</text>
<text x="28.3" y="38.4">-</text>
<text x="28.3" y="41.7">pattern</text>
<text x="30.1" y="40">done</text>
<text x="30.6" y="38.4">we</text>
<text x="33.5" y="38.4">need</text>
<text x="34.7" y="41.7">1)</text>
<text x="34.7" y="40">by</text>
<text x="37.4" y="40">putting</text>
<text x="38" y="38.4">to</text>
<text x="40.5" y="38.4">put</text>
<text x="43.7" y="40">BOOT0</text>
<text x="43.9" y="38.4">the</text>
<text x="47.3" y="38.4">MCU</text>
<text x="49.5" y="40">pin</text>
<text x="51.5" y="38.4">into</text>
<text x="52.8" y="40">=1</text>
<text x="55.4" y="38.4">bootloader</text>
<text x="56" y="40">and</text>
<text x="59.7" y="40">Boot1</text>
<text x="64.4" y="38.4">mode,</text>
<text x="65.1" y="40">pin</text>
<text x="55.9" y="144.8">Use</text>
<text x="55.9" y="146.4">between</text>
<text x="55.9" y="148">to</text>
<text x="58.4" y="148">the</text>
<text x="59.6" y="144.8">Jumper</text>
<text x="61.7" y="148">board.</text>
<text x="62.9" y="146.4">+12V</text>
<text x="66" y="144.8">to</text>
<text x="67.9" y="146.4">or</text>
<text x="68.5" y="144.8">manually</text>
<text x="70.5" y="146.4">USB</text>
<text x="74.5" y="146.4">as</text>
<text x="76.3" y="144.8">selected</text>
<text x="77.2" y="146.4">input</text>
<text x="82" y="146.4">voltage</text>
</g>
</svg>
